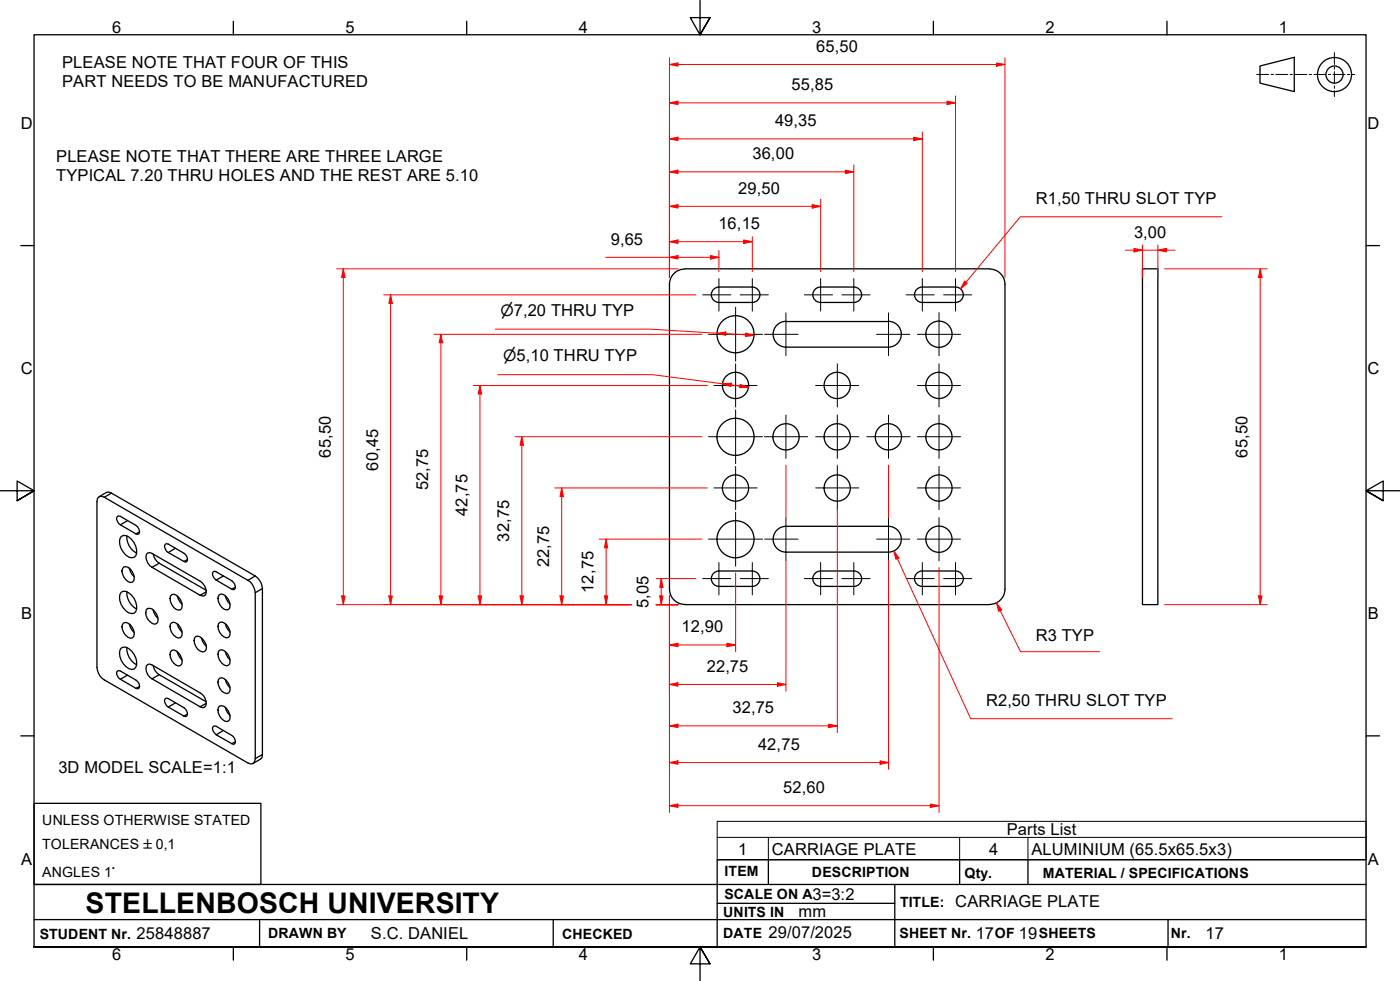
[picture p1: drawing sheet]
<svg xmlns="http://www.w3.org/2000/svg" width="410mm" height="287mm" viewBox="0 0 410 287" stroke-linecap="round" stroke-linejoin="round" font-family="sans-serif">
<!-- layer: Visible Edges(ISO) -->
<g fill="none" stroke="#000" stroke-width=".38">
<path d="M200.5 78.8a4.5 4.5 0 0 0-4.5 4.4v89.2a4.5 4.5 0 0 0 4.5 4.5M200.5 78.7h89.3M289.8 78.8a4.5 4.5 0 0 1 4.5 4.4v89.3a4.5 4.5 0 0 1-4.5 4.4M334.5 78.7h4.5v98.3h-4.5zM208.9 84.7l1-.6 .6-.1h9.7a2.25 2.25 0 0 1 2.3 2.3 2.25 2.25 0 0 1-2.2 2.2h-9.8a2.25 2.25 0 0 1-2-1.4 2.25 2.25 0 0 1 .4-2.4zM230.1 94.1h30.1M230.2 94.1a3.8 3.8 0 0 0-3.8 3.7 3.8 3.8 0 0 0 3.7 3.8h30a3.8 3.8 0 0 0 3.8-3.8 3.8 3.8 0 0 0-3.8-3.7M240.3 84a2.25 2.25 0 0 0-2.3 2.3 2.25 2.25 0 0 0 2.3 2.2M240.3 84h9.7M240.3 88.5h9.7M250 84a2.25 2.25 0 0 1 2.3 2.3 2.25 2.25 0 0 1-2.3 2.2M279.8 84h-9.8a2.25 2.25 0 0 0-2.2 2.3 2.25 2.25 0 0 0 2.2 2.2h9.8"/>
<path d="M279.8 84a2.25 2.25 0 0 1 2.3 2.3 2.25 2.25 0 0 1-2.3 2.2M28.8 145.6l.5-.3 1.2 .3 42.1 24.3a4.4 4.4 0 0 1 2.1 3.6v48.6a1.35 1.35 0 0 1-.6 1.3 1.35 1.35 0 0 1-1.5-.1l-42.1-24.3a4.4 4.4 0 0 1-2.1-3.7v-48.5zM29 145.4l2.1-1.2 1-.1 .5 .2 42.1 24.3a5 5 0 0 1 2.1 3.7v48.6l-.2 1-2.5 1.6M34.4 151.1h.8l4.6 2.7a1.99 1.99 0 0 1 .8 2.5h-.8l-4.6-2.7a1.99 1.99 0 0 1-.8-2.5zM35.5 157a2.25 2.25 0 0 1 3 .9 4.7 4.7 0 0 1 1.3 4.8 1.87 1.87 0 0 1-2.9-.2 4.4 4.4 0 0 1-1.4-5.5zM37.1 156.9a5.4 5.4 0 0 0 2.9 5M48.5 159.3h.8l4.5 2.6a1.99 1.99 0 0 1 .9 2.5l-.4 .1-.5-.1-4.5-2.7a1.99 1.99 0 0 1-.8-2.4zM227.5 155.2a3.8 3.8 0 0 1 2.6-1.1h30a3.8 3.8 0 0 1 3.8 3.7 3.8 3.8 0 0 1-3.8 3.8h-29.9a3.8 3.8 0 0 1-3.5-2.3 3.8 3.8 0 0 1 .8-4.1zM35.5 173.4a2.25 2.25 0 0 1 3 .9 4.7 4.7 0 0 1 1.3 4.7 1.87 1.87 0 0 1-2.9-.2 4.4 4.4 0 0 1-1.4-5.4zM36.3 165.9a3 3 0 0 1 2.9 4l-.4 .5a2.53 2.53 0 0 1-2.9-2.4l-.2-.9zM37.1 173.2a5.4 5.4 0 0 0 2.9 5.1M37.8 166.3l.8 1.8 .7 .7"/>
<path d="M43.2 178.1a2.24 2.24 0 0 1 2.6 1.6 2.28 2.28 0 0 1 0 2.9 2.36 2.36 0 0 1-2.6-1.5 2.38 2.38 0 0 1 0-3zM43.2 161.9l.6-.2 .7 .3 14.1 8.1a3.6 3.6 0 0 1 1.7 3.8l-.4 .5-1.3-.1-14.1-8.2a3.6 3.6 0 0 1-1.6-3.8zM44.8 178.5l.3 .9 1.1 1.6M44.9 162.2a3.8 3.8 0 0 0 1.7 2.7l13.8 7.9M50.3 174.1a2.53 2.53 0 0 1 2.9 2.3v1.7l-.4 .4a3 3 0 0 1-2.9-4zM51.9 174.4l.8 1.8 .6 .7M62.5 167.3l.4-.1 .4 .2 4.6 2.6a1.99 1.99 0 0 1 .8 2.5h-.8l-4.6-2.7a1.99 1.99 0 0 1-.8-2.5zM64.3 174a2.53 2.53 0 0 1 2.9 2.4v1.6l-.3 .4a3 3 0 0 1-3-4zM66 174.4l.2 .9 1.2 1.6M200.5 177h89.3M208.9 167.8l.5-.3 1.1-.4h9.7a2.25 2.25 0 0 1 2.3 2.3 2.25 2.25 0 0 1-2.3 2.3h-9.7a2.25 2.25 0 0 1-2-1.4 2.25 2.25 0 0 1 .4-2.5zM240.3 167.1a2.25 2.25 0 0 0-2.3 2.3 2.25 2.25 0 0 0 2.3 2.3"/>
<path d="M240.3 171.7h9.7M240.3 167.1h9.7M250 167.1a2.25 2.25 0 0 1 2.3 2.3 2.25 2.25 0 0 1-2.3 2.3M279.8 167.1h-9.8a2.25 2.25 0 0 0-2.2 2.3 2.25 2.25 0 0 0 2.2 2.3h9.8M279.8 167.1a2.25 2.25 0 0 1 2.3 2.3 2.25 2.25 0 0 1-2.3 2.3M34.4 196.4h.8l4.6 2.7a1.87 1.87 0 0 1 .8 2.4h-.8l-4.6-2.7a1.87 1.87 0 0 1-.8-2.4zM35.5 189.7a2.25 2.25 0 0 1 3 .9 4.7 4.7 0 0 1 1.3 4.7 1.76 1.76 0 0 1-2.9-.2 4.4 4.4 0 0 1-1.4-5.4zM36.3 182.3a2.53 2.53 0 0 1 2.9 2.4v1.6l-.4 .4a2.53 2.53 0 0 1-2.9-2.3l-.2-.9zM37.1 189.6a5.4 5.4 0 0 0 2.9 5M37.8 182.6l.8 1.8 .7 .7M43.2 194.5l.6-.1 .7 .2 14.1 8.2a3.5 3.5 0 0 1 1.7 3.8l-.4 .4-.6 .2-.7-.3-14.1-8.2a3.5 3.5 0 0 1-1.6-3.7zM44.9 194.9a3.5 3.5 0 0 0 1.7 2.6l13.8 7.9"/>
<path d="M50.3 182.3a2.53 2.53 0 0 1 2.9 2.3v1.6l-.4 .4a2.53 2.53 0 0 1-2.9-2.3v-1.6zM50.3 190.4a2.53 2.53 0 0 1 2.9 2.4v1.6l-.4 .4a2.53 2.53 0 0 1-2.9-2.4v-1.6zM51.9 182.6l.3 .9 1.1 1.6M51.9 190.8l.8 1.7 .6 .7M57.3 186.3a2.25 2.25 0 0 1 2.6 1.5 2.09 2.09 0 0 1 0 2.9 2.53 2.53 0 0 1-2.9-2.3v-1.6zM59 186.7l.8 1.8 .6 .6M64.3 190.3a2.53 2.53 0 0 1 2.9 2.4v1.6l-.3 .5a2.53 2.53 0 0 1-3-2.4v-1.6zM64.3 198.5a2.53 2.53 0 0 1 2.9 2.4v1.6l-.3 .4a2.53 2.53 0 0 1-3-2.4v-1.5zM64.3 182.2a2.53 2.53 0 0 1 2.9 2.3v1.6l-.3 .5a2.53 2.53 0 0 1-3-2.4v-1.6zM66 190.7l.2 .9 1.2 1.6M66 198.9l.2 .9 1.2 1.5M66 182.6l.2 .9 1.2 1.5"/>
<path d="M48.5 204.5h.8l4.5 2.7a1.99 1.99 0 0 1 .9 2.4h-.9l-4.5-2.6a1.99 1.99 0 0 1-.8-2.5zM62.5 212.6h.8l4.6 2.7a1.99 1.99 0 0 1 .8 2.5l-.4 .1-.4-.2-4.6-2.6a1.99 1.99 0 0 1-.8-2.5zM64.3 206.6a3 3 0 0 1 2.9 4l-.3 .5a2.53 2.53 0 0 1-3-2.4v-1.6zM66 207l.2 .9 1.2 1.6"/>
<circle cx="215.4" cy="97.8" r="5.4"/>
<circle cx="274.9" cy="97.8" r="3.8"/>
<circle cx="215.4" cy="112.8" r="3.8"/>
<circle cx="245.1" cy="112.8" r="3.8"/>
<circle cx="274.9" cy="112.8" r="3.8"/>
<circle cx="215.4" cy="127.9" r="5.4"/>
<circle cx="230.2" cy="127.9" r="3.8"/>
<circle cx="245.1" cy="127.9" r="3.8"/>
<circle cx="260.1" cy="127.9" r="3.8"/>
<circle cx="274.9" cy="127.9" r="3.8"/>
<circle cx="215.4" cy="142.9" r="3.8"/>
<circle cx="215.4" cy="157.8" r="5.4"/>
<circle cx="245.1" cy="142.9" r="3.8"/>
<circle cx="274.9" cy="157.8" r="3.8"/>
<circle cx="274.9" cy="142.9" r="3.8"/>
</g>
<!-- layer: Visible Tangent Edges(ISO) -->
<g fill="none" stroke="#000" stroke-width=".38">
<path d="M32.6 144.3l-2.1 1.3M37.3 152.4l-2.1 1.2M40.9 155.7l-1.1 .6M46.6 164.9l-2.1 1.2M51.4 160.5l-2.1 1.2M54.9 163.8l-1.1 .6M60.4 173.2l-1.8 1.1M65.4 168.6l-2.1 1.2M69 171.8l-1.1 .7M74.7 168.6l-2.1 1.3M76.8 172.3l-2.1 1.2M37.3 197.6l-2.1 1.2"/>
<path d="M46.6 197.5l-2.1 1.2M40.9 200.9l-1.1 .6M51.4 205.8l-2.1 1.2M54.9 209l-1.1 .6M60.4 205.9l-1.8 1M65.4 213.8l-2.1 1.3M69 217.1l-1.1 .6M76.8 220.9l-2.1 1.2"/>
</g>
<!-- layer: Symbols(ISO) -->
<path d="M210 245.1v-4.7h190v4.7M210 245.1v6.6h190v-6.6M210 245.1h190M225 245.1v6.6M281 245.1v6.6M301 245.1v6.6" fill="none" stroke="#000" stroke-width=".29"/>
<!-- layer: Border_0 -->
<g fill="none" stroke="#000" stroke-width=".38">
<path d="M68.3 6.2v4M136.7 6.2v4M205 .1v10.1l-2.9-5h5.8l-2.9 5 2.9-5M273.3 6.2v4M341.7 6.2v4M6.1 71.9h3.9M400 71.9h3.9M0 143.7h10l-5-2.9v5.8l5-2.9-5 2.9M410 143.7h-10l5-2.9v5.8l-5-2.9 5 2.9M6.1 215.4h3.9M400 215.4h3.9M10 277.2v-267h390v267h-390h390"/>
<path d="M68.3 277.2v3.9M136.7 277.2v3.9M273.3 277.2v3.9M341.7 277.2v3.9M207.9 282.1l-2.9-4.9 2.9 4.9h-5.8l2.9-4.9v10"/>
</g>
<!-- layer: Sketch Geometry(ISO) -->
<g fill="none" stroke="#000" stroke-width=".38">
<path d="M368.9 19.3l10.1-2.5v10l-10.1-2.5zM10 235.2h66.4v23.7h-66.4zM10 258.9h390M225 251.7v7.2M262 258.9v18.3M281 251.7v7.2M301 251.7v7.2M400 251.7h-190v25.5M10 277.2h390M10 269.2h390M76 269.2v8M162 269.2v8"/>
<path d="M210 264.4h52M342 269.2v8"/>
<circle cx="390.7" cy="21.8" r="5"/>
<circle cx="390.7" cy="21.8" r="2.51"/>
</g>
<g fill="none" stroke="#000" stroke-width=".29">
<path d="M390.7 15.4v3.5M390.7 19.6v.7M368 21.8h3.5M372.2 21.8h.7M373.6 21.8h3.5M377.8 21.8h.7M379.2 21.8h3.5M383.3 21.8h.7M384.7 21.8h3.5M388.9 21.8h.7M390.3 21.8h3.5M390.7 21v3.5"/>
<path d="M390.7 25.2v.7M390.7 26.6v1.7M394.5 21.8h.7M395.9 21.8h.8"/>
</g>
<!-- layer: Center Mark(ISO) -->
<g fill="none" stroke="#000" stroke-width=".29">
<path d="M205.7 86.3h8.3M207.5 97.9h15.8M210.5 81.5v9.6M215.4 89.9v15.8M223.9 97.9h9.8M230.1 91.6v12.5M235.5 86.3h8.3M240.3 81.5v9.6M246.5 86.3h8.3M250 81.5v9.6M256.7 97.9h9.7M260.2 91.6v12.5"/>
<path d="M265.3 86.3h8.3M268.6 97.9h12.6M270.1 81.5v9.6M275 91.5v12.7M276.3 86.3h8.2M279.8 81.5v9.6M209 112.9h12.7M215.4 106.5v12.6M215.4 120v15.7M238.8 112.9h12.7M245.2 106.5v12.6M268.6 112.9h12.6"/>
<path d="M275 106.5v12.6M207.5 127.8h15.8M215.4 136.5v12.7M223.8 127.8h12.7M230.1 121.5v12.7M238.8 127.8h12.7M245.2 136.5v12.7M245.2 121.5v12.7M253.8 127.8h12.7M260.2 121.5v12.7M268.6 127.8h12.6M275 136.5v12.7"/>
<path d="M275 121.5v12.7M207.5 157.8h15.8M209 142.8h12.7M215.4 149.9v15.8M223.9 157.8h9.8M230.1 151.6v12.5M238.8 142.8h12.7M256.7 157.8h9.7M260.2 151.6v12.5M268.6 157.8h12.6M268.6 142.8h12.6M275 151.5v12.7"/>
<path d="M205.7 169.4h8.3M210.5 164.7v9.4M216.7 169.4h8.3M220.3 164.7v9.4M235.5 169.4h8.3M240.3 164.7v9.4M246.5 169.4h8.3M250 164.7v9.4M265.3 169.4h8.3M270.1 164.7v9.4M276.3 169.4h8.2M279.8 164.7v9.4"/>
</g>
<!-- layer: Dimensions(ISO) -->
<path d="M369 78.7v2.5" fill="none" stroke="#f00" stroke-width=".29"/>
<path d="M369 78.7l.5 2.5h-1z" fill="#f00"/>
<path d="M369 78.7l.5 2.5h-1zM369 174.4v2.6" fill="none" stroke="#f00" stroke-width=".29"/>
<path d="M368.5 174.4h1l-.5 2.6z" fill="#f00"/>
<path d="M332 73.2h2.5M341 78.7h30M369 81.2v93.2M341 177h30M368.5 174.4h1l-.5 2.6z" fill="none" stroke="#f00" stroke-width=".29"/>
<path d="M332 72.7l2.5 .5-2.5 .5z" fill="#f00"/>
<path d="M332 72.7l2.5 .5-2.5 .5zM339 73.2h2.5" fill="none" stroke="#f00" stroke-width=".29"/>
<path d="M339 73.2l2.5-.5v1z" fill="#f00"/>
<path d="M329.5 73.2h2.5M334.5 73.2h4.5M334.5 71.7v9.5M339 73.2l2.5-.5v1zM339 71.7v9.5M341.5 73.2h2.5M193.6 174.4v2.6" fill="none" stroke="#f00" stroke-width=".29"/>
<!-- layer: Center Mark(ISO) -->
<path d="M216.7 86.3h8.3M220.3 81.5v9.6" fill="none" stroke="#000" stroke-width=".29"/>
<!-- layer: Dimensions(ISO) -->
<path d="M193.2 174.4h.9l-.5 2.6z" fill="#f00"/>
<path d="M193.2 174.4h.9l-.5 2.6zM193.6 169.4v2.5" fill="none" stroke="#f00" stroke-width=".29"/>
<path d="M193.6 169.4l.5 2.5h-.9z" fill="#f00"/>
<path d="M177.5 174.4v2.6M192.2 177h6.3M192.2 169.4h11.6M193.6 169.4l.5 2.5h-.9zM193.6 171.9v2.5" fill="none" stroke="#f00" stroke-width=".29"/>
<path d="M177 174.4h.9l-.4 2.6z" fill="#f00"/>
<path d="M177.5 157.8v2.6M177 174.4h.9l-.4 2.6z" fill="none" stroke="#f00" stroke-width=".29"/>
<path d="M177.5 157.8l.4 2.6h-.9z" fill="#f00"/>
<path d="M175.5 157.8h30M177.5 157.8l.4 2.6h-.9zM164.5 174.4v2.6M175.5 177h9.4M177.5 160.4v14M192.2 177h6.3" fill="none" stroke="#f00" stroke-width=".29"/>
<path d="M164 174.4h1l-.5 2.6z" fill="#f00"/>
<path d="M164.5 142.8v2.6M164 174.4h1l-.5 2.6z" fill="none" stroke="#f00" stroke-width=".29"/>
<path d="M164.5 142.8l.5 2.6h-1z" fill="#f00"/>
<path d="M162.4 142.8h44.7M164.5 142.8l.5 2.6h-1zM164.5 145.4v29M152.8 174.4v2.6M162.4 177h22.5M192.2 177h6.3" fill="none" stroke="#f00" stroke-width=".29"/>
<path d="M152.3 174.4h1l-.5 2.6z" fill="#f00"/>
<path d="M152.8 127.8v2.5M152.3 174.4h1l-.5 2.6z" fill="none" stroke="#f00" stroke-width=".29"/>
<path d="M152.8 127.8l.5 2.5h-1z" fill="#f00"/>
<path d="M150.8 127.8h54.7M152.8 127.8l.5 2.5h-1zM152.8 130.3v44.1M140.5 174.4v2.6M150.8 177h34.1M192.2 177h6.3" fill="none" stroke="#f00" stroke-width=".29"/>
<path d="M140 174.4h1l-.5 2.6z" fill="#f00"/>
<path d="M140.5 112.9v2.4M140 174.4h1l-.5 2.6z" fill="none" stroke="#f00" stroke-width=".29"/>
<path d="M140.5 112.9l.5 2.4h-1z" fill="#f00"/>
<path d="M138.6 112.9h68.5M140.5 112.9l.5 2.4h-1zM140.5 115.3v59.1M129.1 174.4v2.6M138.6 177h46.3M192.2 177h6.3" fill="none" stroke="#f00" stroke-width=".29"/>
<path d="M128.6 174.4h1l-.5 2.6z" fill="#f00"/>
<path d="M129.1 97.9v2.4M128.6 174.4h1l-.5 2.6z" fill="none" stroke="#f00" stroke-width=".29"/>
<path d="M129.1 97.9l.5 2.4h-1z" fill="#f00"/>
<path d="M127.1 97.9h78.4M129.1 97.9l.5 2.4h-1zM129.1 100.3v74.1M114.4 174.4v2.6M127.1 177h57.8M192.2 177h6.3" fill="none" stroke="#f00" stroke-width=".29"/>
<path d="M113.9 174.4h1l-.5 2.6z" fill="#f00"/>
<path d="M114.4 86.3v2.5M113.9 174.4h1l-.5 2.6z" fill="none" stroke="#f00" stroke-width=".29"/>
<path d="M114.4 86.3l.5 2.5h-1z" fill="#f00"/>
<path d="M112.3 86.3h91.5M114.4 86.3l.5 2.5h-1zM114.4 88.8v85.6M100.5 174.4v2.6M112.3 177h72.6M192.2 177h6.3" fill="none" stroke="#f00" stroke-width=".29"/>
<path d="M100 174.4h1l-.5 2.6z" fill="#f00"/>
<path d="M100.5 78.7v2.5M100 174.4h1l-.5 2.6z" fill="none" stroke="#f00" stroke-width=".29"/>
<path d="M100.5 78.7l.5 2.5h-1z" fill="#f00"/>
<path d="M98.6 78.7h99.9M100.5 78.7l.5 2.5h-1zM196 75.3h2.5M100.5 81.2v93.2M98.6 177h86.3M192.2 177h6.3" fill="none" stroke="#f00" stroke-width=".29"/>
<path d="M196 75.3l2.5-.5v1z" fill="#f00"/>
<path d="M196 75.3l2.5-.5v1zM208 75.3h2.5" fill="none" stroke="#f00" stroke-width=".29"/>
<path d="M208 74.8l2.5 .5-2.5 .5z" fill="#f00"/>
<path d="M177.4 75.3h18.6M196 73.4v7.8M196 70.8h2.5M198.5 75.3h9.5M208 74.8l2.5 .5-2.5 .5zM210.5 73.4v6.1" fill="none" stroke="#f00" stroke-width=".29"/>
<path d="M196 70.8l2.5-.6v1.1z" fill="#f00"/>
<path d="M196 70.8l2.5-.6v1.1zM217.7 70.8h2.6" fill="none" stroke="#f00" stroke-width=".29"/>
<path d="M217.7 70.2l2.6 .6-2.6 .5z" fill="#f00"/>
<path d="M196 68.8v12.4M196 60.4h2.5M198.5 70.8h19.2M217.7 70.2l2.6 .6-2.6 .5zM220.3 69.3v10.2" fill="none" stroke="#f00" stroke-width=".29"/>
<path d="M196 60.4l2.5-.5v1z" fill="#f00"/>
<path d="M196 60.4l2.5-.5v1zM237.8 60.4h2.5" fill="none" stroke="#f00" stroke-width=".29"/>
<path d="M237.8 59.9l2.5 .5-2.5 .5z" fill="#f00"/>
<path d="M196 58.4v22.8M237.8 59.9l2.5 .5-2.5 .5zM240.3 58.4v21.1M247.5 50.3h2.5M198.5 60.4h39.3" fill="none" stroke="#f00" stroke-width=".29"/>
<path d="M247.5 49.8l2.5 .5-2.5 .5z" fill="#f00"/>
<path d="M196 50.3h2.5M247.5 49.8l2.5 .5-2.5 .5z" fill="none" stroke="#f00" stroke-width=".29"/>
<path d="M196 50.3l2.5-.5v1z" fill="#f00"/>
<path d="M196 50.3l2.5-.5v1zM196 48.3v32.9M198.5 50.3h49M250 48.3v31.2M267.5 40.7h2.6" fill="none" stroke="#f00" stroke-width=".29"/>
<path d="M267.5 40.1l2.6 .6-2.6 .5z" fill="#f00"/>
<path d="M196 40.7h2.5M267.5 40.1l2.6 .6-2.6 .5z" fill="none" stroke="#f00" stroke-width=".29"/>
<path d="M196 40.7l2.5-.6v1.1z" fill="#f00"/>
<path d="M196 38.6v42.6M270.1 38.6v40.9M277.3 30.1h2.5M196 40.7l2.5-.6v1.1zM198.5 40.7h69" fill="none" stroke="#f00" stroke-width=".29"/>
<path d="M277.3 29.6l2.5 .5-2.5 .5z" fill="#f00"/>
<path d="M196 30.1h2.5M277.3 29.6l2.5 .5-2.5 .5z" fill="none" stroke="#f00" stroke-width=".29"/>
<path d="M196 30.1l2.5-.5v1z" fill="#f00"/>
<path d="M291.8 18.9h2.5M196 30.1l2.5-.5v1zM196 28.1v53.1M198.5 30.1h78.8M279.8 28.1v51.4" fill="none" stroke="#f00" stroke-width=".29"/>
<path d="M291.8 18.4l2.5 .5-2.5 .5z" fill="#f00"/>
<path d="M196 18.9h2.5M291.8 18.4l2.5 .5-2.5 .5z" fill="none" stroke="#f00" stroke-width=".29"/>
<path d="M196 18.9l2.5-.5v1z" fill="#f00"/>
<path d="M196 18.9l2.5-.5v1zM196 16.9v64.3M198.5 18.9h93.3M294.3 16.9v64.3M196 188.8h2.5" fill="none" stroke="#f00" stroke-width=".29"/>
<path d="M196 188.8l2.5-.5v1z" fill="#f00"/>
<path d="M196 188.8l2.5-.5v1zM212.9 188.8h2.5" fill="none" stroke="#f00" stroke-width=".29"/>
<path d="M212.9 188.3l2.5 .5-2.5 .5z" fill="#f00"/>
<path d="M196 174.4v16.4M215.4 167.7v23.1M198.5 188.8h14.4M212.9 188.3l2.5 .5-2.5 .5zM196 200.4h2.5" fill="none" stroke="#f00" stroke-width=".29"/>
<path d="M196 200.4l2.5-.6v1.1z" fill="#f00"/>
<path d="M196 200.4l2.5-.6v1.1zM227.6 200.4h2.5" fill="none" stroke="#f00" stroke-width=".29"/>
<path d="M227.6 199.8l2.5 .6-2.5 .5z" fill="#f00"/>
<path d="M230.1 136.2v15.4M196 174.4v27.9M230.1 164.1v38.2M227.6 199.8l2.5 .6-2.5 .5zM196 212.5h2.5M198.5 200.4h29.1" fill="none" stroke="#f00" stroke-width=".29"/>
<path d="M196 212.5l2.5-.5v1z" fill="#f00"/>
<path d="M196 212.5l2.5-.5v1zM242.6 212.5h2.6" fill="none" stroke="#f00" stroke-width=".29"/>
<path d="M242.6 212l2.6 .5-2.6 .5z" fill="#f00"/>
<path d="M245.2 136.2v.3M245.2 149.2v65.3M196 174.4v40.1M198.5 212.5h44.1M242.6 212l2.6 .5-2.6 .5zM196 223.2h2.5" fill="none" stroke="#f00" stroke-width=".29"/>
<path d="M196 223.2l2.5-.5v1z" fill="#f00"/>
<path d="M196 223.2l2.5-.5v1zM257.7 223.2h2.5" fill="none" stroke="#f00" stroke-width=".29"/>
<path d="M257.7 222.7l2.5 .5-2.5 .5z" fill="#f00"/>
<path d="M260.2 136.2v15.4M196 174.4v50.8M260.2 164.1v61.1M198.5 223.2h59.2M257.7 222.7l2.5 .5-2.5 .5zM272.4 235.9h2.6" fill="none" stroke="#f00" stroke-width=".29"/>
<path d="M272.4 235.3l2.6 .6-2.6 .5z" fill="#f00"/>
<path d="M196 235.9h2.5M272.4 235.3l2.6 .6-2.6 .5z" fill="none" stroke="#f00" stroke-width=".29"/>
<path d="M196 235.9l2.5-.6v1.1z" fill="#f00"/>
<path d="M282.8 82.6l-1.6 1.9M196 174.4v63.4M275 166.2v71.6M196 235.9l2.5-.6v1.1zM198.5 235.9h73.9" fill="none" stroke="#f00" stroke-width=".29"/>
<path d="M282.4 82.3l.8 .6-2 1.6z" fill="#f00"/>
<path d="M357.8 63.5h-59l-16 19.1M282.4 82.3l.8 .6-2 1.6zM261.7 161.2l1.1 2.3" fill="none" stroke="#f00" stroke-width=".29"/>
<path d="M261.7 161.2l1.5 2.1-.9 .4z" fill="#f00"/>
<path d="M210 97.6l2.5 .1M261.7 161.2l1.5 2.1-.9 .4zM262.8 163.5l21.4 46.9h59" fill="none" stroke="#f00" stroke-width=".29"/>
<path d="M210 97.6l2.5-.4v1z" fill="#f00"/>
<path d="M210 97.6l2.5-.4v1zM218.2 98l2.6 .2" fill="none" stroke="#f00" stroke-width=".29"/>
<path d="M218.3 97.5l2.5 .7-2.6 .3z" fill="#f00"/>
<path d="M145 96.3h45.3l19.7 1.3M212.5 97.7l5.7 .3M218.3 97.5l2.5 .7-2.6 .3zM211.6 112.3l2.5 .4" fill="none" stroke="#f00" stroke-width=".29"/>
<path d="M211.6 112.3l2.5-.1-.1 1z" fill="#f00"/>
<path d="M211.6 112.3l2.5-.1-.1 1zM216.7 113l2.5 .4" fill="none" stroke="#f00" stroke-width=".29"/>
<path d="M216.7 112.5l2.5 .9-2.6 .1z" fill="#f00"/>
<path d="M145.8 109.7h45.3l20.5 2.6M214.1 112.7l2.6 .3M216.7 112.5l2.5 .9-2.6 .1zM291.8 176.5l1.1 2.3" fill="none" stroke="#f00" stroke-width=".29"/>
<path d="M291.8 176.5l1.5 2-.9 .5z" fill="#f00"/>
<path d="M291.8 176.5l1.5 2-.9 .5zM292.9 178.8l5.9 12h23.1" fill="none" stroke="#f00" stroke-width=".29"/>
<text font-size="8.3" x="25.1" y="267.2">STELLENBOSCH UNIVERSITY</text>
<g font-size="4.8">
<text x="32.8" y="9.7">6</text>
<text x="101.2" y="9.7">5</text>
<text x="169.5" y="9.7">4</text>
<text x="237.8" y="9.7">3</text>
<text x="306.1" y="9.7">2</text>
<text x="374.5" y="9.7">1</text>
<text x="239" y="15.2">65,50</text>
<text x="18.2" y="19.9">PLEASE NOTE THAT FOUR OF THIS</text>
<text x="18.2" y="25.4">PART NEEDS TO BE MANUFACTURED</text>
<text x="231.8" y="26.4">55,85</text>
<text x="6.1" y="37.8">D</text>
<text x="226.9" y="37">49,35</text>
<text x="400.4" y="37.8">D</text>
<text x="16.4" y="47.4">PLEASE NOTE THAT THERE ARE THREE LARGE</text>
<text x="220.3" y="46.6">36,00</text>
<text x="16.4" y="52.8">TYPICAL 7.20 THRU HOLES AND THE REST ARE 5.10</text>
<text x="216.2" y="56.7">29,50</text>
<text x="303.3" y="59.8">R1,50 THRU SLOT TYP</text>
<text x="178.8" y="71.6">9,65</text>
<text x="210.4" y="67.1">16,15</text>
<text x="332" y="69.5">3,00</text>
<text x="6.1" y="109.6">C</text>
<text x="400.4" y="109.6">C</text>
<text x="96.8" y="133.9" transform="rotate(-90 96.8 133.9)">65,50</text>
<text x="110.7" y="137.7" transform="rotate(-90 110.7 137.7)">60,45</text>
<text x="365.3" y="133.9" transform="rotate(-90 365.3 133.9)">65,50</text>
<text x="125.4" y="143.5" transform="rotate(-90 125.4 143.5)">52,75</text>
<text x="136.8" y="151" transform="rotate(-90 136.8 151)">42,75</text>
<text x="149.1" y="158.5" transform="rotate(-90 149.1 158.5)">32,75</text>
<text x="160.8" y="166" transform="rotate(-90 160.8 166)">22,75</text>
<text x="173.7" y="173.5" transform="rotate(-90 173.7 173.5)">12,75</text>
<text x="189.9" y="177.9" transform="rotate(-90 189.9 177.9)">5,05</text>
<text x="6.2" y="181.3">B</text>
<text x="199.6" y="185.1">12,90</text>
<text x="400.5" y="181.3">B</text>
<text x="303.3" y="187.7">R3 TYP</text>
<text x="206.9" y="196.6">22,75</text>
<text x="214.5" y="208.8">32,75</text>
<text x="288.7" y="206.7">R2,50 THRU SLOT TYP</text>
<text x="222" y="219.5">42,75</text>
<text x="17.1" y="226.3">3D MODEL SCALE=1:1</text>
<text x="229.4" y="232.2">52,60</text>
<text x="294.8" y="244.5">Parts List</text>
<text x="216.2" y="250.1">1</text>
<text x="226" y="250.2">CARRIAGE PLATE</text>
<text x="289.6" y="250.1">4</text>
<text x="302" y="250.2">ALUMINIUM (65.5x65.5x3)</text>
<text x="6.2" y="253.1">A</text>
<text x="400.5" y="253.1">A</text>
<text x="237.9" y="263.3">3=3:2</text>
<text x="233.8" y="268.4">mm</text>
<text x="279.7" y="265.6">CARRIAGE PLATE</text>
<text x="40" y="274.9">25848887</text>
<text x="108.6" y="274.8">S.C. DANIEL</text>
<text x="225" y="274.7">29/07/2025</text>
<text x="285.7" y="274.8">17</text>
<text x="298.3" y="275">19</text>
<text x="352.9" y="274.8">17</text>
<text x="32.8" y="281.1">6</text>
<text x="101.2" y="281.1">5</text>
<text x="169.5" y="281.1">4</text>
<text x="237.8" y="281.1">3</text>
<text x="306.1" y="281.1">2</text>
<text x="374.5" y="281.1">1</text>
</g>
<g font-size="4.6">
<text x="146.6" y="92.5">⌀7,20 THRU TYP</text>
<text x="147.3" y="105.8">⌀5,10 THRU TYP</text>
</g>
<g font-size="4.1">
<text x="12.4" y="241.6">UNLESS OTHERWISE STATED</text>
<text x="12.4" y="248.5">TOLERANCES ±0,1</text>
<text x="12.4" y="256.6">ANGLES 1°</text>
<text x="212.2" y="256.5">ITEM</text>
<text x="237.7" y="256.7">DESCRIPTION</text>
<text x="282.4" y="256.9">Qty.</text>
<text x="305.4" y="256.9">MATERIAL / SPECIFICATIONS</text>
<text x="212.1" y="263">SCALE ON A</text>
<text x="211.8" y="268.4">UNITS IN</text>
<text x="263.5" y="265.6">TITLE:</text>
<text x="11.6" y="274.8">STUDENT Nr.</text>
<text x="78.5" y="274.6">DRAWN BY</text>
<text x="164.6" y="274.8">CHECKED</text>
<text x="211.8" y="274.6">DATE</text>
<text x="263.4" y="274.6">SHEET Nr.</text>
<text x="291.3" y="274.6">OF</text>
<text x="304.2" y="274.6">SHEETS</text>
<text x="342.8" y="274.5">Nr.</text>
</g>
</svg>
